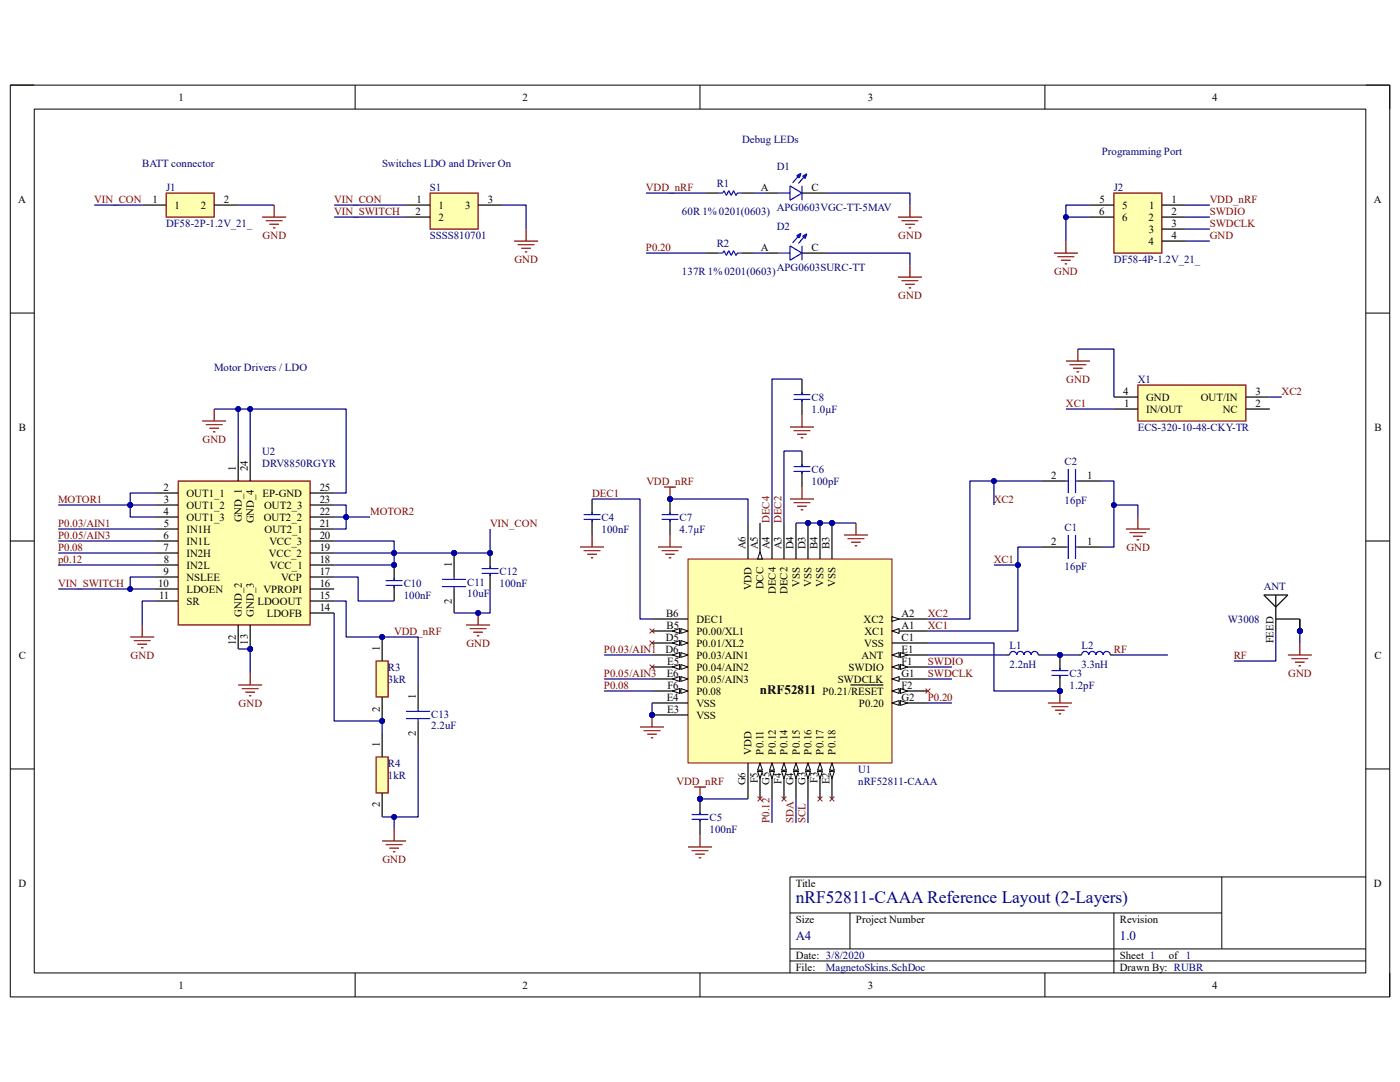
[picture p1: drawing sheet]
<svg xmlns="http://www.w3.org/2000/svg" width="279mm" height="216mm" viewBox="0 0 279 216" stroke-linecap="round" stroke-linejoin="round" font-family="sans-serif">
<path d="M2.1 17h275.3v181.9h-275.3z" fill="none" stroke="#000" stroke-width=".2"/>
<path d="M6.8 21.8h265.8v172.3h-265.8z" fill-rule="evenodd" fill="#fff"/>
<g fill="none" stroke="#000" stroke-width=".2">
<path d="M2 17h4.8M70.9 17v4.8M139.7 17v4.8M208.5 17v4.8M272.6 17h4.8v4.8M6.8 21.8h265.8v172.3h-265.8zM2 62.5h4.8M272.6 62.5h4.8M2 107.9h4.8M272.6 107.9h4.8M2 153.4h4.8M272.6 153.4h4.8"/>
<path d="M243.8 175v14.3M272.6 175h-114.9v19.1M70.9 194.1v4.8M139.7 194.1v4.8M157.7 191.7h114.9M157.7 182.2h86.1M157.7 189.3h114.9M169.6 182.2v7.1M208.5 194.1v4.8M222.3 182.2v11.9M277.4 194.1v4.8"/>
</g>
<path d="M132.5 97.2h2.4M133.7 97.2v2.4M115.8 109.2h4.7M116.5 109.9h3.3M117.2 110.6h1.9M117.9 111.3h.5M118.2 106.8v2.4M131.3 109.2h4.8M132 109.9h3.4M132.8 110.6h1.9M133.5 111.3h.5M133.7 106.8v2.4" fill="none" stroke="#800000" stroke-width=".24"/>
<circle cx="133.7" cy="99.6" r=".48" fill="#000080"/>
<circle cx="133.7" cy="99.6" r=".48" fill="none" stroke="#000080" stroke-width=".2"/>
<path d="M157.7 85.2h4.7M157.7 99.6h4.7M158.4 85.9h3.3M159.1 86.6h1.9M159.8 87.4h.5M160.1 82.8v2.4M160.1 97.2v2.4M158.4 100.3h3.3M159.1 101h1.9M159.8 101.7h.5M138.5 157h2.4M139.7 157v2.4" fill="none" stroke="#800000" stroke-width=".24"/>
<circle cx="139.7" cy="159.4" r=".48" fill="#000080"/>
<circle cx="139.7" cy="159.4" r=".48" fill="none" stroke="#000080" stroke-width=".2"/>
<path d="M137.3 169h4.8M138 169.7h3.4M138.7 170.4h2M139.5 171.2h.4M139.7 166.6v2.4" fill="none" stroke="#800000" stroke-width=".24"/>
<circle cx="133.7" cy="99.6" r=".48" fill="#000080"/>
<circle cx="133.7" cy="99.6" r=".48" fill="none" stroke="#000080" stroke-width=".2"/>
<path d="M133.7 99.6v3.1" fill="none" stroke="#000" stroke-width=".24"/>
<circle cx="133.7" cy="99.6" r=".48" fill="#000080"/>
<circle cx="133.7" cy="99.6" r=".48" fill="none" stroke="#000080" stroke-width=".2"/>
<path d="M118.2 99.6v3.1M118.2 103.6v3.2M133.7 103.6v3.2" fill="none" stroke="#000" stroke-width=".24"/>
<path d="M116.5 103.6h3.3M116.5 102.7h3.3M118.2 102.2v.5M118.2 103.6v.5M132 103.6h3.4M132 102.7h3.4M133.7 102.2v.5M133.7 103.6v.5" fill="none" stroke="#00f" stroke-width=".24"/>
<circle cx="139.7" cy="159.4" r=".48" fill="#000080"/>
<circle cx="139.7" cy="159.4" r=".48" fill="none" stroke="#000080" stroke-width=".2"/>
<path d="M139.7 159.4v3.1" fill="none" stroke="#000" stroke-width=".24"/>
<circle cx="139.7" cy="159.4" r=".48" fill="#000080"/>
<circle cx="139.7" cy="159.4" r=".48" fill="none" stroke="#000080" stroke-width=".2"/>
<path d="M160.1 75.6v3.1M160.1 79.7v3.1M160.1 90v3.1M160.1 94.1v3.1M139.7 163.5v3.1" fill="none" stroke="#000" stroke-width=".24"/>
<path d="M158.4 78.7h3.3M158.4 79.7h3.3M160.1 78.3v.4M160.1 79.7v.5M158.4 93.1h3.3M158.4 94.1h3.3M160.1 92.6v.5M160.1 94.1v.4M138 163.5h3.4M138 162.5h3.4M139.7 162.1v.4M139.7 163.5v.5" fill="none" stroke="#00f" stroke-width=".24"/>
<path d="M168.4 106.8h4.8M169.1 107.5h3.4M169.9 108.2h1.9M170.6 108.9h.5M170.8 104.4v2.4M127.7 145.1h4.8M128.4 145.8h3.4M129.2 146.5h1.9M129.9 147.2h.5M130.1 142.7v2.4" fill="none" stroke="#800000" stroke-width=".24"/>
<circle cx="130.1" cy="142.7" r=".48" fill="#000080"/>
<circle cx="130.1" cy="142.7" r=".48" fill="none" stroke="#000080" stroke-width=".2"/>
<g fill="none" stroke="#f00" stroke-width=".2">
<path d="M129.6 125.4l1 1M129.6 127.8l1 1M129.6 132.6l1 1M130.6 125.4l-1 1M130.6 127.8l-1 1M130.6 132.6l-1 1M184.7 137.4l1 1M185.7 137.4l-1 1M151.2 158.9l1 1M152.2 158.9l-1 1M156 158.9l.9 1M156.9 158.9l-.9 1"/>
<path d="M163.2 158.9l.9 1M164.1 158.9l-.9 1M165.6 158.9l.9 1M166.5 158.9l-.9 1"/>
</g>
<path d="M211.5 137.9v2.4M209.1 140.3h4.8M209.8 141h3.4M210.6 141.7h1.9M211.3 142.4h.5" fill="none" stroke="#800000" stroke-width=".24"/>
<circle cx="211.5" cy="137.9" r=".48" fill="#000080"/>
<circle cx="211.5" cy="137.9" r=".48" fill="none" stroke="#000080" stroke-width=".2"/>
<circle cx="211.5" cy="137.9" r=".48" fill="#000080"/>
<circle cx="211.5" cy="137.9" r=".48" fill="none" stroke="#000080" stroke-width=".2"/>
<circle cx="211.5" cy="130.7" r=".48" fill="#000080"/>
<circle cx="211.5" cy="130.7" r=".48" fill="none" stroke="#000080" stroke-width=".2"/>
<path d="M211.5 134.8v3.1" fill="none" stroke="#000" stroke-width=".24"/>
<circle cx="211.5" cy="137.9" r=".48" fill="#000080"/>
<circle cx="211.5" cy="137.9" r=".48" fill="none" stroke="#000080" stroke-width=".2"/>
<path d="M211.5 130.7v3.1" fill="none" stroke="#000" stroke-width=".24"/>
<circle cx="211.5" cy="130.7" r=".48" fill="#000080"/>
<circle cx="211.5" cy="130.7" r=".48" fill="none" stroke="#000080" stroke-width=".2"/>
<path d="M201.5 130.7a.72 .72 0 0 1 .7-.7 .72 .72 0 0 1 .7 .7 .72 .72 0 0 1 .7-.7 .72 .72 0 0 1 .8 .7 .71 .71 0 0 1 .7-.7 .71 .71 0 0 1 .7 .7 .71 .71 0 0 1 .7-.7 .71 .71 0 0 1 .7 .7M209.8 133.8h3.4M209.8 134.8h3.4M211.5 133.3v.5M211.5 134.8v.4M215.8 130.7a.71 .71 0 0 1 .8-.7 .71 .71 0 0 1 .7 .7 .71 .71 0 0 1 .7-.7 .71 .71 0 0 1 .7 .7M218.7 130.7a.71 .71 0 0 1 .7-.7 .71 .71 0 0 1 .7 .7M220.2 130.7a.71 .71 0 0 1 .7-.7 .71 .71 0 0 1 .7 .7" fill="none" stroke="#00f" stroke-width=".24"/>
<path d="M200.8 130.7h.7M207.2 130.7h.7M215.1 130.7h.7M221.6 130.7h.7" fill="none" stroke="#000" stroke-width=".24"/>
<circle cx="130.1" cy="142.7" r=".48" fill="#000080"/>
<circle cx="130.1" cy="142.7" r=".48" fill="none" stroke="#000080" stroke-width=".2"/>
<circle cx="166" cy="104.4" r=".48" fill="#000080"/>
<circle cx="166" cy="104.4" r=".48" fill="none" stroke="#000080" stroke-width=".2"/>
<circle cx="161.2" cy="104.4" r=".48" fill="#000080"/>
<circle cx="161.2" cy="104.4" r=".48" fill="none" stroke="#000080" stroke-width=".2"/>
<circle cx="163.6" cy="104.4" r=".48" fill="#000080"/>
<circle cx="163.6" cy="104.4" r=".48" fill="none" stroke="#000080" stroke-width=".2"/>
<path d="M137.3 111.5h40.7v40.7h-40.7z" fill-rule="evenodd" fill="#ffffb0"/>
<path d="M137.3 111.5h40.7v40.7h-40.7z" fill="none" stroke="#800000" stroke-width=".2"/>
<path d="M130.1 123.5h7.2M178 128.3h7.2M178 130.7h7.2M149.3 152.2v7.2" fill="none" stroke="#000" stroke-width=".24"/>
<path d="M178 130.7l1.4-.5v1z" fill="#f8fcff"/>
<path d="M178 130.7l1.4-.5v1z" fill="none" stroke="#000" stroke-width=".2"/>
<path d="M179.7 130.2l1.4 .5-1.4 .5z" fill="#f8fcff"/>
<path d="M179.7 130.2l1.4 .5-1.4 .5z" fill="none" stroke="#000" stroke-width=".2"/>
<path d="M156.5 104.4v7.1M178 125.9h7.2" fill="none" stroke="#000" stroke-width=".24"/>
<path d="M178 125.9l1.4-.5v1z" fill="#f8fcff"/>
<path d="M178 125.9l1.4-.5v1z" fill="none" stroke="#000" stroke-width=".2"/>
<path d="M178 123.5h7.2" fill="none" stroke="#000" stroke-width=".24"/>
<path d="M178 123l1.4 .5-1.4 .5z" fill="#f8fcff"/>
<path d="M178 123l1.4 .5-1.4 .5z" fill="none" stroke="#000" stroke-width=".2"/>
<path d="M130.1 125.9h7.2" fill="none" stroke="#000" stroke-width=".24"/>
<path d="M135.9 125.4l1.4 .5-1.4 .5z" fill="#f8fcff"/>
<path d="M135.9 125.4l1.4 .5-1.4 .5z" fill="none" stroke="#000" stroke-width=".2"/>
<path d="M134.2 125.9l1.4-.5v1z" fill="#f8fcff"/>
<path d="M134.2 125.9l1.4-.5v1z" fill="none" stroke="#000" stroke-width=".2"/>
<path d="M130.1 128.3h7.2" fill="none" stroke="#000" stroke-width=".24"/>
<path d="M135.9 127.8l1.4 .5-1.4 .5z" fill="#f8fcff"/>
<path d="M135.9 127.8l1.4 .5-1.4 .5z" fill="none" stroke="#000" stroke-width=".2"/>
<path d="M134.2 128.3l1.4-.5v1z" fill="#f8fcff"/>
<path d="M134.2 128.3l1.4-.5v1z" fill="none" stroke="#000" stroke-width=".2"/>
<path d="M154.1 152.2v7.2" fill="none" stroke="#000" stroke-width=".24"/>
<path d="M154.1 152.2l.4 1.5h-.9z" fill="#f8fcff"/>
<path d="M154.1 152.2l.4 1.5h-.9z" fill="none" stroke="#000" stroke-width=".2"/>
<path d="M153.6 153.9h.9l-.4 1.5z" fill="#f8fcff"/>
<path d="M153.6 153.9h.9l-.4 1.5z" fill="none" stroke="#000" stroke-width=".2"/>
<path d="M156.5 152.2v7.2" fill="none" stroke="#000" stroke-width=".24"/>
<path d="M156.5 152.2l.4 1.5h-.9z" fill="#f8fcff"/>
<path d="M156.5 152.2l.4 1.5h-.9z" fill="none" stroke="#000" stroke-width=".2"/>
<path d="M156 153.9h.9l-.4 1.5z" fill="#f8fcff"/>
<path d="M156 153.9h.9l-.4 1.5z" fill="none" stroke="#000" stroke-width=".2"/>
<path d="M149.3 104.4v7.1M151.7 104.4v7.1M154.1 104.4v7.1" fill="none" stroke="#000" stroke-width=".24"/>
<path d="M151.7 110.1l.5 1.4h-1z" fill="#f8fcff"/>
<path d="M151.7 110.1l.5 1.4h-1z" fill="none" stroke="#000" stroke-width=".2"/>
<path d="M178 135.5h7.2" fill="none" stroke="#000" stroke-width=".24"/>
<path d="M178 135.5l1.4-.5v1z" fill="#f8fcff"/>
<path d="M178 135.5l1.4-.5v1z" fill="none" stroke="#000" stroke-width=".2"/>
<path d="M178 133.1h7.2" fill="none" stroke="#000" stroke-width=".24"/>
<path d="M178 133.1l1.4-.5v1z" fill="#f8fcff"/>
<path d="M178 133.1l1.4-.5v1z" fill="none" stroke="#000" stroke-width=".2"/>
<path d="M179.7 132.6l1.4 .5-1.4 .5z" fill="#f8fcff"/>
<path d="M179.7 132.6l1.4 .5-1.4 .5z" fill="none" stroke="#000" stroke-width=".2"/>
<path d="M158.9 152.2v7.2" fill="none" stroke="#000" stroke-width=".24"/>
<path d="M158.9 152.2l.4 1.5h-.9z" fill="#f8fcff"/>
<path d="M158.9 152.2l.4 1.5h-.9z" fill="none" stroke="#000" stroke-width=".2"/>
<path d="M158.4 153.9h.9l-.4 1.5z" fill="#f8fcff"/>
<path d="M158.4 153.9h.9l-.4 1.5z" fill="none" stroke="#000" stroke-width=".2"/>
<path d="M161.2 152.2v7.2" fill="none" stroke="#000" stroke-width=".24"/>
<path d="M161.2 152.2l.5 1.5h-.9z" fill="#f8fcff"/>
<path d="M161.2 152.2l.5 1.5h-.9z" fill="none" stroke="#000" stroke-width=".2"/>
<path d="M160.8 153.9h.9l-.5 1.5z" fill="#f8fcff"/>
<path d="M160.8 153.9h.9l-.5 1.5z" fill="none" stroke="#000" stroke-width=".2"/>
<path d="M166 152.2v7.2" fill="none" stroke="#000" stroke-width=".24"/>
<path d="M166 152.2l.5 1.5h-.9z" fill="#f8fcff"/>
<path d="M166 152.2l.5 1.5h-.9z" fill="none" stroke="#000" stroke-width=".2"/>
<path d="M165.6 153.9h.9l-.5 1.5z" fill="#f8fcff"/>
<path d="M165.6 153.9h.9l-.5 1.5z" fill="none" stroke="#000" stroke-width=".2"/>
<path d="M178 137.9h7.2" fill="none" stroke="#000" stroke-width=".24"/>
<path d="M178 137.9l1.4-.5v1z" fill="#f8fcff"/>
<path d="M178 137.9l1.4-.5v1z" fill="none" stroke="#000" stroke-width=".2"/>
<path d="M179.7 137.4l1.4 .5-1.4 .5z" fill="#f8fcff"/>
<path d="M179.7 137.4l1.4 .5-1.4 .5z" fill="none" stroke="#000" stroke-width=".2"/>
<path d="M130.1 137.9h7.2M169.7 136.7h2.8M172.5 136.7h3.8" fill="none" stroke="#000" stroke-width=".24"/>
<path d="M135.9 137.4l1.4 .5-1.4 .5z" fill="#f8fcff"/>
<path d="M135.9 137.4l1.4 .5-1.4 .5z" fill="none" stroke="#000" stroke-width=".2"/>
<path d="M134.2 137.9l1.4-.5v1z" fill="#f8fcff"/>
<path d="M134.2 137.9l1.4-.5v1z" fill="none" stroke="#000" stroke-width=".2"/>
<path d="M151.7 152.2v7.2" fill="none" stroke="#000" stroke-width=".24"/>
<path d="M151.7 152.2l.5 1.5h-1z" fill="#f8fcff"/>
<path d="M151.7 152.2l.5 1.5h-1z" fill="none" stroke="#000" stroke-width=".2"/>
<path d="M151.2 153.9h1l-.5 1.5z" fill="#f8fcff"/>
<path d="M151.2 153.9h1l-.5 1.5z" fill="none" stroke="#000" stroke-width=".2"/>
<path d="M130.1 140.3h7.2M163.6 152.2v7.2" fill="none" stroke="#000" stroke-width=".24"/>
<path d="M163.6 152.2l.5 1.5h-.9z" fill="#f8fcff"/>
<path d="M163.6 152.2l.5 1.5h-.9z" fill="none" stroke="#000" stroke-width=".2"/>
<path d="M163.2 153.9h.9l-.5 1.5z" fill="#f8fcff"/>
<path d="M163.2 153.9h.9l-.5 1.5z" fill="none" stroke="#000" stroke-width=".2"/>
<path d="M178 140.3h7.2" fill="none" stroke="#000" stroke-width=".24"/>
<path d="M178 140.3l1.4-.5v.9z" fill="#f8fcff"/>
<path d="M178 140.3l1.4-.5v.9z" fill="none" stroke="#000" stroke-width=".2"/>
<path d="M179.7 139.8l1.4 .5-1.4 .4z" fill="#f8fcff"/>
<path d="M179.7 139.8l1.4 .5-1.4 .4z" fill="none" stroke="#000" stroke-width=".2"/>
<path d="M130.1 142.7h7.2" fill="none" stroke="#000" stroke-width=".24"/>
<circle cx="130.1" cy="142.7" r=".48" fill="#000080"/>
<circle cx="130.1" cy="142.7" r=".48" fill="none" stroke="#000080" stroke-width=".2"/>
<path d="M166 104.4v7.1" fill="none" stroke="#000" stroke-width=".24"/>
<circle cx="166" cy="104.4" r=".48" fill="#000080"/>
<circle cx="166" cy="104.4" r=".48" fill="none" stroke="#000080" stroke-width=".2"/>
<path d="M158.9 104.4v7.1M130.1 133.1h7.2" fill="none" stroke="#000" stroke-width=".24"/>
<path d="M135.9 132.6l1.4 .5-1.4 .5z" fill="#f8fcff"/>
<path d="M135.9 132.6l1.4 .5-1.4 .5z" fill="none" stroke="#000" stroke-width=".2"/>
<path d="M134.2 133.1l1.4-.5v1z" fill="#f8fcff"/>
<path d="M134.2 133.1l1.4-.5v1z" fill="none" stroke="#000" stroke-width=".2"/>
<path d="M130.1 130.7h7.2" fill="none" stroke="#000" stroke-width=".24"/>
<path d="M135.9 130.2l1.4 .5-1.4 .5z" fill="#f8fcff"/>
<path d="M135.9 130.2l1.4 .5-1.4 .5z" fill="none" stroke="#000" stroke-width=".2"/>
<path d="M134.2 130.7l1.4-.5v1z" fill="#f8fcff"/>
<path d="M134.2 130.7l1.4-.5v1z" fill="none" stroke="#000" stroke-width=".2"/>
<path d="M161.2 104.4v7.1" fill="none" stroke="#000" stroke-width=".24"/>
<circle cx="161.2" cy="104.4" r=".48" fill="#000080"/>
<circle cx="161.2" cy="104.4" r=".48" fill="none" stroke="#000080" stroke-width=".2"/>
<path d="M130.1 135.5h7.2" fill="none" stroke="#000" stroke-width=".24"/>
<path d="M135.9 135l1.4 .5-1.4 .5z" fill="#f8fcff"/>
<path d="M135.9 135l1.4 .5-1.4 .5z" fill="none" stroke="#000" stroke-width=".2"/>
<path d="M134.2 135.5l1.4-.5v1z" fill="#f8fcff"/>
<path d="M134.2 135.5l1.4-.5v1z" fill="none" stroke="#000" stroke-width=".2"/>
<path d="M163.6 104.4v7.1" fill="none" stroke="#000" stroke-width=".24"/>
<circle cx="163.6" cy="104.4" r=".48" fill="#000080"/>
<circle cx="163.6" cy="104.4" r=".48" fill="none" stroke="#000080" stroke-width=".2"/>
<circle cx="259.4" cy="125.9" r=".48" fill="#000080"/>
<circle cx="259.4" cy="125.9" r=".48" fill="none" stroke="#000080" stroke-width=".2"/>
<circle cx="259.4" cy="125.9" r=".48" fill="#000080"/>
<circle cx="259.4" cy="125.9" r=".48" fill="none" stroke="#000080" stroke-width=".2"/>
<path d="M252.2 118.7h4.8l-2.4 2.4zM254.6 118.7v7.2M254.6 123.5h4.8v2.4" fill="none" stroke="#000" stroke-width=".24"/>
<circle cx="259.4" cy="125.9" r=".48" fill="#000080"/>
<circle cx="259.4" cy="125.9" r=".48" fill="none" stroke="#000080" stroke-width=".2"/>
<path d="M259.4 123.5v2.4" fill="none" stroke="#000" stroke-width=".24"/>
<circle cx="259.4" cy="125.9" r=".48" fill="#000080"/>
<circle cx="259.4" cy="125.9" r=".48" fill="none" stroke="#000080" stroke-width=".2"/>
<g fill="none" stroke="#800000" stroke-width=".24">
<path d="M179.2 55.3h4.8M179.2 43.3h4.8M179.9 56h3.4M179.9 44h3.4M180.6 56.7h2M180.6 44.8h2M181.4 57.4h.4M181.4 45.5h.4M181.6 40.9v2.4M181.6 52.9v2.4M257 130.7h4.8M257.7 131.4h3.4"/>
<path d="M258.4 132.1h2M259.2 132.9h.4M259.4 128.3v2.4"/>
</g>
<g fill="none" stroke="#00f" stroke-width=".24">
<path d="M143.3 38.5h1l.2-.5 .5 1 .4-1 .5 1 .5-1 .5 1 .2-.5h1M155.3 38.5h2.4M157.7 37.1l2.4 1.4-2.4 1.5zM159.4 35l-.2 .1M159.4 34.8h.1v.7M159.8 34.6l-1.6 1.9M159.8 34.6l-.8 .5 .5 .4M159.8 34.6l-.3 .9M160.1 37.1v2.9M160.6 35.1l-.3 .1M160.6 34.9h.1v.7M161 34.7l-1.7 1.9"/>
<path d="M161 34.7l-.8 .5 .5 .4M161 34.7l-.3 .9M143.3 50.5h1l.2-.5 .5 1 .4-1 .5 1 .5-1 .5 1 .2-.5h1M155.3 50.5h2.4M157.7 49.1l2.4 1.4-2.4 1.4zM159.4 47l-.2 .1M159.4 46.8h.1v.7M159.8 46.6l-1.6 1.9M159.8 46.6l-.8 .4 .5 .5M159.8 46.6l-.3 .9M160.1 49.1v2.8M160.6 47l-.3 .2"/>
<path d="M160.6 46.9h.1v.7M161 46.7l-1.7 1.9M161 46.7l-.8 .4 .5 .5M161 46.7l-.3 .9"/>
</g>
<path d="M140.9 38.5h2.4M148.1 38.5h2.4M152.9 38.5h2.4M160.1 38.5h4.7M140.9 50.5h2.4M148.1 50.5h2.4M152.9 50.5h2.4M160.1 50.5h4.7" fill="none" stroke="#000" stroke-width=".24"/>
<path d="M227.1 76.8h21.5v7.2h-21.5z" fill-rule="evenodd" fill="#ffffb0"/>
<path d="M212.7 72h4.8M213.4 72.8h3.4M214.2 73.5h1.9M214.9 74.2h.5M215.1 69.6v2.4M227.1 76.8h21.5v7.2h-21.5zM224.7 105.6h4.8M225.4 106.3h3.4M226.1 107h1.9M226.8 107.7h.5M227.1 103.2v2.4" fill="none" stroke="#800000" stroke-width=".24"/>
<path d="M222.3 79.2h4.8M248.6 79.2h4.8M207.9 96h4.8M215.1 96h4.8M222.3 81.6h4.8M248.6 81.6h4.8M207.9 109.2h4.8M215.1 109.2h4.8" fill="none" stroke="#000" stroke-width=".24"/>
<path d="M212.7 96h.5M213.2 93.6v4.8M214.6 93.6v4.8M214.6 96h.5M212.7 109.2h.5M213.2 106.8v4.7M214.6 106.8v4.7M214.6 109.2h.5" fill="none" stroke="#00f" stroke-width=".24"/>
<path d="M33.2 38.5h9.5v4.8h-9.5z" fill-rule="evenodd" fill="#ffffb0"/>
<path d="M33.2 38.5h9.5v4.8h-9.5zM52.3 43.3h4.8M53 44h3.4M53.8 44.7h1.9M54.5 45.5h.5M54.7 40.9v2.4" fill="none" stroke="#800000" stroke-width=".24"/>
<path d="M28.4 40.9h4.8M42.7 40.9h4.8" fill="none" stroke="#000" stroke-width=".24"/>
<path d="M85.8 38.5h9.6v7.2h-9.6z" fill-rule="evenodd" fill="#ffffb0"/>
<path d="M85.8 38.5h9.6v7.2h-9.6z" fill="none" stroke="#800000" stroke-width=".24"/>
<path d="M81 40.9h4.8M81 43.3h4.8M95.4 40.9h4.8" fill="none" stroke="#000" stroke-width=".24"/>
<path d="M222.3 38.5h9.6v12h-9.6z" fill-rule="evenodd" fill="#ffffb0"/>
<path d="M222.3 38.5h9.6v12h-9.6zM210.3 50.5h4.8M211 51.2h3.4M211.8 51.9h1.9M212.5 52.7h.5M212.7 48.1v2.4" fill="none" stroke="#800000" stroke-width=".24"/>
<path d="M217.5 40.9h4.8M217.5 43.3h4.8M231.9 40.9h4.8M231.9 43.3h4.8M231.9 45.7h4.8M231.9 48.1h4.8" fill="none" stroke="#000" stroke-width=".24"/>
<circle cx="49.9" cy="129.5" r=".48" fill="#000080"/>
<circle cx="49.9" cy="129.5" r=".48" fill="none" stroke="#000080" stroke-width=".2"/>
<path d="M35.6 96h26.3v28.7h-26.3z" fill-rule="evenodd" fill="#ffffb0"/>
<path d="M35.6 96h26.3v28.7h-26.3z" fill="none" stroke="#800000" stroke-width=".24"/>
<g fill="none" stroke="#000" stroke-width=".24">
<path d="M30.8 98.4h4.8M47.5 91.2v4.8M30.8 100.8h4.8M30.8 103.2h4.8M30.8 105.6h4.8M30.8 107.9h4.8M30.8 110.3h4.8M30.8 112.7h4.8M30.8 115.1h4.8M30.8 117.5h4.8M30.8 119.9h4.8M47.5 124.7v4.8"/>
<path d="M49.9 124.7v4.8"/>
</g>
<circle cx="49.9" cy="129.5" r=".48" fill="#000080"/>
<circle cx="49.9" cy="129.5" r=".48" fill="none" stroke="#000080" stroke-width=".2"/>
<path d="M49.9 91.2v4.8M61.9 98.4h4.8M61.9 119.9h4.8M61.9 117.5h4.8M61.9 115.1h4.8M61.9 112.7h4.8M61.9 110.3h4.8M61.9 107.9h4.8M61.9 105.6h4.8M61.9 103.2h4.8M61.9 100.8h4.8M61.9 122.3h4.8" fill="none" stroke="#000" stroke-width=".24"/>
<path d="M40.3 84h4.8M41.1 84.7h3.3M41.8 85.4h1.9M42.5 86.2h.5M42.7 81.6v2.4M47.5 136.7h4.8M48.2 137.4h3.4M49 138.1h1.9M49.7 138.8h.5M49.9 134.3v2.4" fill="none" stroke="#800000" stroke-width=".24"/>
<circle cx="97.8" cy="110.3" r=".48" fill="#000080"/>
<circle cx="97.8" cy="110.3" r=".48" fill="none" stroke="#000080" stroke-width=".2"/>
<path d="M97.8 110.3v3.2" fill="none" stroke="#000" stroke-width=".24"/>
<circle cx="97.8" cy="110.3" r=".48" fill="#000080"/>
<circle cx="97.8" cy="110.3" r=".48" fill="none" stroke="#000080" stroke-width=".2"/>
<path d="M97.8 114.4v3.1" fill="none" stroke="#000" stroke-width=".24"/>
<path d="M96.1 114.4h3.4M96.1 113.5h3.4M97.8 113v.5M97.8 114.4v.5" fill="none" stroke="#00f" stroke-width=".24"/>
<circle cx="78.7" cy="112.7" r=".48" fill="#000080"/>
<circle cx="78.7" cy="112.7" r=".48" fill="none" stroke="#000080" stroke-width=".2"/>
<path d="M78.7 112.7v3.2M78.7 116.8v3.1" fill="none" stroke="#000" stroke-width=".24"/>
<circle cx="78.7" cy="112.7" r=".48" fill="#000080"/>
<circle cx="78.7" cy="112.7" r=".48" fill="none" stroke="#000080" stroke-width=".2"/>
<path d="M77 115.9h3.3M77 116.8h3.3M78.7 115.4v.5M78.7 116.8v.5" fill="none" stroke="#00f" stroke-width=".24"/>
<path d="M93 124.7h4.8M93.7 125.4h3.4M94.5 126.1h1.9M95.2 126.9h.5M95.4 122.3v2.4" fill="none" stroke="#800000" stroke-width=".24"/>
<circle cx="95.4" cy="122.3" r=".48" fill="#000080"/>
<circle cx="95.4" cy="122.3" r=".48" fill="none" stroke="#000080" stroke-width=".2"/>
<path d="M102.6 48.1h4.8M103.3 48.8h3.4M104 49.5h1.9M104.7 50.3h.5M105 45.7v2.4M26 127.1h4.8M26.7 127.8h3.4M27.4 128.5h1.9M28.1 129.3h.5M28.4 124.7v2.4" fill="none" stroke="#800000" stroke-width=".24"/>
<circle cx="76.3" cy="127.1" r=".48" fill="#000080"/>
<circle cx="76.3" cy="127.1" r=".48" fill="none" stroke="#000080" stroke-width=".2"/>
<circle cx="76.3" cy="143.9" r=".48" fill="#000080"/>
<circle cx="76.3" cy="143.9" r=".48" fill="none" stroke="#000080" stroke-width=".2"/>
<path d="M75.1 131.9h2.4v7.2h-2.4z" fill-rule="evenodd" fill="#ffffb0"/>
<path d="M75.1 131.9h2.4v7.2h-2.4z" fill="none" stroke="#800000" stroke-width=".24"/>
<path d="M76.3 127.1v4.8" fill="none" stroke="#000" stroke-width=".24"/>
<circle cx="76.3" cy="127.1" r=".48" fill="#000080"/>
<circle cx="76.3" cy="127.1" r=".48" fill="none" stroke="#000080" stroke-width=".2"/>
<path d="M76.3 139.1v4.8" fill="none" stroke="#000" stroke-width=".24"/>
<circle cx="76.3" cy="143.9" r=".48" fill="#000080"/>
<circle cx="76.3" cy="143.9" r=".48" fill="none" stroke="#000080" stroke-width=".2"/>
<path d="M75.1 151h2.4v7.2h-2.4z" fill-rule="evenodd" fill="#ffffb0"/>
<path d="M75.1 151h2.4v7.2h-2.4zM76.3 167.8h4.7M77 168.5h3.3M77.7 169.2h1.9M78.4 170h.5M78.7 165.4v2.4" fill="none" stroke="#800000" stroke-width=".24"/>
<path d="M83.4 136.7v4.8M76.3 146.3v4.7M76.3 158.2v4.8M83.4 143.9v4.7" fill="none" stroke="#000" stroke-width=".24"/>
<path d="M81 141.9h4.8M81 143.4h4.8M83.4 141.5v.4M83.4 143.4v.5" fill="none" stroke="#00f" stroke-width=".24"/>
<circle cx="90.6" cy="110.3" r=".48" fill="#000080"/>
<circle cx="90.6" cy="110.3" r=".48" fill="none" stroke="#000080" stroke-width=".2"/>
<path d="M90.6 110.3v4.8" fill="none" stroke="#000" stroke-width=".24"/>
<circle cx="90.6" cy="110.3" r=".48" fill="#000080"/>
<circle cx="90.6" cy="110.3" r=".48" fill="none" stroke="#000080" stroke-width=".2"/>
<path d="M90.6 117.5v4.8" fill="none" stroke="#000" stroke-width=".24"/>
<path d="M88.2 115.6h4.8M88.2 117.1h4.8M90.6 115.1v.5M90.6 117.1v.4" fill="none" stroke="#00f" stroke-width=".24"/>
<path d="M259.4 125.9v2.4" fill="none" stroke="#000080" stroke-width=".24"/>
<circle cx="259.4" cy="125.9" r=".48" fill="#000080"/>
<circle cx="259.4" cy="125.9" r=".48" fill="none" stroke="#000080" stroke-width=".2"/>
<path d="M11.6 117.5h14.4" fill="none" stroke="#000080" stroke-width=".24"/>
<circle cx="26" cy="117.5" r=".48" fill="#000080"/>
<circle cx="26" cy="117.5" r=".48" fill="none" stroke="#000080" stroke-width=".2"/>
<path d="M11.6 100.8h14.4v2.4h4.8M11.6 112.7h19.2M11.6 110.3h19.2M11.6 107.9h19.2M11.6 105.6h19.2" fill="none" stroke="#000080" stroke-width=".24"/>
<circle cx="26" cy="100.8" r=".48" fill="#000080"/>
<circle cx="26" cy="100.8" r=".48" fill="none" stroke="#000080" stroke-width=".2"/>
<path d="M18.8 40.9h9.6M30.8 115.1h-4.8v2.4h4.8" fill="none" stroke="#000080" stroke-width=".24"/>
<circle cx="26" cy="117.5" r=".48" fill="#000080"/>
<circle cx="26" cy="117.5" r=".48" fill="none" stroke="#000080" stroke-width=".2"/>
<path d="M26 100.8h4.8" fill="none" stroke="#000080" stroke-width=".24"/>
<circle cx="26" cy="100.8" r=".48" fill="#000080"/>
<circle cx="26" cy="100.8" r=".48" fill="none" stroke="#000080" stroke-width=".2"/>
<path d="M30.8 98.4h-4.8v2.4" fill="none" stroke="#000080" stroke-width=".24"/>
<circle cx="26" cy="100.8" r=".48" fill="#000080"/>
<circle cx="26" cy="100.8" r=".48" fill="none" stroke="#000080" stroke-width=".2"/>
<path d="M42.7 81.6h7.2v9.6M30.8 119.9h-2.4v4.8" fill="none" stroke="#000080" stroke-width=".24"/>
<circle cx="47.5" cy="81.6" r=".48" fill="#000080"/>
<circle cx="47.5" cy="81.6" r=".48" fill="none" stroke="#000080" stroke-width=".2"/>
<circle cx="49.9" cy="81.6" r=".48" fill="#000080"/>
<circle cx="49.9" cy="81.6" r=".48" fill="none" stroke="#000080" stroke-width=".2"/>
<path d="M47.5 129.5h2.4v4.8" fill="none" stroke="#000080" stroke-width=".24"/>
<circle cx="49.9" cy="129.5" r=".48" fill="#000080"/>
<circle cx="49.9" cy="129.5" r=".48" fill="none" stroke="#000080" stroke-width=".2"/>
<path d="M47.5 40.9h7.2M49.9 81.6h19.2v16.8h-2.4" fill="none" stroke="#000080" stroke-width=".24"/>
<circle cx="49.9" cy="81.6" r=".48" fill="#000080"/>
<circle cx="49.9" cy="81.6" r=".48" fill="none" stroke="#000080" stroke-width=".2"/>
<path d="M66.7 122.3v21.6h9.6v2.4" fill="none" stroke="#000080" stroke-width=".24"/>
<circle cx="76.3" cy="143.9" r=".48" fill="#000080"/>
<circle cx="76.3" cy="143.9" r=".48" fill="none" stroke="#000080" stroke-width=".2"/>
<path d="M66.7 119.9h2.4v7.2h14.3v9.6" fill="none" stroke="#000080" stroke-width=".24"/>
<circle cx="76.3" cy="127.1" r=".48" fill="#000080"/>
<circle cx="76.3" cy="127.1" r=".48" fill="none" stroke="#000080" stroke-width=".2"/>
<path d="M66.7 115.1h4.8v4.8h7.2M69.1 103.2v2.4h-2.4" fill="none" stroke="#000080" stroke-width=".24"/>
<circle cx="69.1" cy="103.2" r=".48" fill="#000080"/>
<circle cx="69.1" cy="103.2" r=".48" fill="none" stroke="#000080" stroke-width=".2"/>
<path d="M66.7 103.2h7.2" fill="none" stroke="#000080" stroke-width=".24"/>
<circle cx="69.1" cy="103.2" r=".48" fill="#000080"/>
<circle cx="69.1" cy="103.2" r=".48" fill="none" stroke="#000080" stroke-width=".2"/>
<path d="M66.7 100.8h2.4v2.4" fill="none" stroke="#000080" stroke-width=".24"/>
<circle cx="69.1" cy="103.2" r=".48" fill="#000080"/>
<circle cx="69.1" cy="103.2" r=".48" fill="none" stroke="#000080" stroke-width=".2"/>
<path d="M66.7 43.3h14.3M66.7 40.9h14.3M83.4 148.6v14.4h-7.1" fill="none" stroke="#000080" stroke-width=".24"/>
<circle cx="78.7" cy="163" r=".48" fill="#000080"/>
<circle cx="78.7" cy="163" r=".48" fill="none" stroke="#000080" stroke-width=".2"/>
<path d="M97.8 117.5v4.8h-7.2" fill="none" stroke="#000080" stroke-width=".24"/>
<circle cx="95.4" cy="122.3" r=".48" fill="#000080"/>
<circle cx="95.4" cy="122.3" r=".48" fill="none" stroke="#000080" stroke-width=".2"/>
<path d="M128.9 38.5h12M100.2 40.9h4.8v4.8M128.9 50.5h12M118.2 99.6h9.5v23.9h2.4M133.7 99.6h15.6v4.8M120.5 137.9h9.6M120.5 135.5h9.6M120.5 130.7h9.6" fill="none" stroke="#000080" stroke-width=".24"/>
<circle cx="133.7" cy="99.6" r=".48" fill="#000080"/>
<circle cx="133.7" cy="99.6" r=".48" fill="none" stroke="#000080" stroke-width=".2"/>
<path d="M139.7 159.4h9.6" fill="none" stroke="#000080" stroke-width=".24"/>
<circle cx="139.7" cy="159.4" r=".48" fill="#000080"/>
<circle cx="139.7" cy="159.4" r=".48" fill="none" stroke="#000080" stroke-width=".2"/>
<path d="M150.5 38.5h2.4M150.5 50.5h2.4M160.1 75.6h-6v28.8M160.1 90h-3.6v14.4M158.9 104.4h11.9" fill="none" stroke="#000080" stroke-width=".24"/>
<circle cx="161.2" cy="104.4" r=".48" fill="#000080"/>
<circle cx="161.2" cy="104.4" r=".48" fill="none" stroke="#000080" stroke-width=".2"/>
<circle cx="163.6" cy="104.4" r=".48" fill="#000080"/>
<circle cx="163.6" cy="104.4" r=".48" fill="none" stroke="#000080" stroke-width=".2"/>
<circle cx="166" cy="104.4" r=".48" fill="#000080"/>
<circle cx="166" cy="104.4" r=".48" fill="none" stroke="#000080" stroke-width=".2"/>
<path d="M164.8 38.5h16.8v2.4M164.8 50.5h16.8v2.4M185.2 128.3h13.2v9.6h13.1M185.2 135.5h4.8M185.2 133.1h4.8M185.2 130.7h15.6M185.2 140.3h4.8" fill="none" stroke="#000080" stroke-width=".24"/>
<circle cx="211.5" cy="137.9" r=".48" fill="#000080"/>
<circle cx="211.5" cy="137.9" r=".48" fill="none" stroke="#000080" stroke-width=".2"/>
<path d="M207.9 109.2h-4.8v16.7h-17.9" fill="none" stroke="#000080" stroke-width=".24"/>
<circle cx="203.1" cy="112.7" r=".48" fill="#000080"/>
<circle cx="203.1" cy="112.7" r=".48" fill="none" stroke="#000080" stroke-width=".2"/>
<path d="M207.9 96h-14.3v27.5h-8.4" fill="none" stroke="#000080" stroke-width=".24"/>
<circle cx="198.4" cy="96" r=".48" fill="#000080"/>
<circle cx="198.4" cy="96" r=".48" fill="none" stroke="#000080" stroke-width=".2"/>
<path d="M198.4 112.7h4.7" fill="none" stroke="#000080" stroke-width=".24"/>
<circle cx="203.1" cy="112.7" r=".48" fill="#000080"/>
<circle cx="203.1" cy="112.7" r=".48" fill="none" stroke="#000080" stroke-width=".2"/>
<path d="M207.9 130.7h7.2" fill="none" stroke="#000080" stroke-width=".24"/>
<circle cx="211.5" cy="130.7" r=".48" fill="#000080"/>
<circle cx="211.5" cy="130.7" r=".48" fill="none" stroke="#000080" stroke-width=".2"/>
<path d="M212.7 43.3h4.8M212.7 81.6h9.6" fill="none" stroke="#000080" stroke-width=".24"/>
<circle cx="212.7" cy="43.3" r=".48" fill="#000080"/>
<circle cx="212.7" cy="43.3" r=".48" fill="none" stroke="#000080" stroke-width=".2"/>
<path d="M217.5 40.9h-4.8v7.2" fill="none" stroke="#000080" stroke-width=".24"/>
<circle cx="212.7" cy="43.3" r=".48" fill="#000080"/>
<circle cx="212.7" cy="43.3" r=".48" fill="none" stroke="#000080" stroke-width=".2"/>
<path d="M215.1 69.6h7.2v9.6M219.9 96h2.4v13.2h-2.4" fill="none" stroke="#000080" stroke-width=".24"/>
<circle cx="222.3" cy="100.8" r=".48" fill="#000080"/>
<circle cx="222.3" cy="100.8" r=".48" fill="none" stroke="#000080" stroke-width=".2"/>
<path d="M222.3 100.8h4.8v2.4M222.3 130.7h10.8" fill="none" stroke="#000080" stroke-width=".24"/>
<circle cx="222.3" cy="100.8" r=".48" fill="#000080"/>
<circle cx="222.3" cy="100.8" r=".48" fill="none" stroke="#000080" stroke-width=".2"/>
<path d="M236.7 48.1h4.7M236.7 45.7h4.7M236.7 43.3h4.7M236.7 40.9h4.7M253.4 79.2h2.4M47.5 81.6v9.6M254.6 125.9v6h-8.4" fill="none" stroke="#000080" stroke-width=".24"/>
<circle cx="47.5" cy="81.6" r=".48" fill="#000080"/>
<circle cx="47.5" cy="81.6" r=".48" fill="none" stroke="#000080" stroke-width=".2"/>
<path d="M78.7 163v2.4" fill="none" stroke="#000080" stroke-width=".24"/>
<circle cx="78.7" cy="163" r=".48" fill="#000080"/>
<circle cx="78.7" cy="163" r=".48" fill="none" stroke="#000080" stroke-width=".2"/>
<path d="M130.1 140.3v2.4" fill="none" stroke="#000080" stroke-width=".24"/>
<circle cx="130.1" cy="142.7" r=".48" fill="#000080"/>
<circle cx="130.1" cy="142.7" r=".48" fill="none" stroke="#000080" stroke-width=".2"/>
<path d="M198.4 96v4.8M154.1 159.4v4.8M158.9 159.4v4.8M161.2 159.4v4.8" fill="none" stroke="#000080" stroke-width=".24"/>
<circle cx="198.4" cy="96" r=".48" fill="#000080"/>
<circle cx="198.4" cy="96" r=".48" fill="none" stroke="#000080" stroke-width=".2"/>
<path d="M97.8 105.6v4.7h-7.2" fill="none" stroke="#000080" stroke-width=".24"/>
<circle cx="90.6" cy="110.3" r=".48" fill="#000080"/>
<circle cx="90.6" cy="110.3" r=".48" fill="none" stroke="#000080" stroke-width=".2"/>
<circle cx="97.8" cy="110.3" r=".48" fill="#000080"/>
<circle cx="97.8" cy="110.3" r=".48" fill="none" stroke="#000080" stroke-width=".2"/>
<path d="M66.7 107.9h12v2.4h11.9" fill="none" stroke="#000080" stroke-width=".24"/>
<circle cx="78.7" cy="110.3" r=".48" fill="#000080"/>
<circle cx="78.7" cy="110.3" r=".48" fill="none" stroke="#000080" stroke-width=".2"/>
<circle cx="90.6" cy="110.3" r=".48" fill="#000080"/>
<circle cx="90.6" cy="110.3" r=".48" fill="none" stroke="#000080" stroke-width=".2"/>
<path d="M66.7 110.3h12" fill="none" stroke="#000080" stroke-width=".24"/>
<circle cx="78.7" cy="110.3" r=".48" fill="#000080"/>
<circle cx="78.7" cy="110.3" r=".48" fill="none" stroke="#000080" stroke-width=".2"/>
<path d="M78.7 110.3v2.4h-12" fill="none" stroke="#000080" stroke-width=".24"/>
<circle cx="78.7" cy="110.3" r=".48" fill="#000080"/>
<circle cx="78.7" cy="110.3" r=".48" fill="none" stroke="#000080" stroke-width=".2"/>
<circle cx="78.7" cy="112.7" r=".48" fill="#000080"/>
<circle cx="78.7" cy="112.7" r=".48" fill="none" stroke="#000080" stroke-width=".2"/>
<text font-size="3.5" fill="#000080" x="158.8" y="180.2">nRF52811-CAAA Reference Layout (2-Layers)</text>
<text font-size="2.6" x="151.6" y="138.5">nRF52811</text>
<g font-size="2.6" fill="#000080">
<text x="158.8" y="187.6">A4</text>
<text x="223.5" y="187.6">1.0</text>
</g>
<g font-size="2.2">
<text x="35.6" y="20.1">1</text>
<text x="104.3" y="20.1">2</text>
<text x="173.2" y="20.1">3</text>
<text x="241.9" y="20.1">4</text>
<text x="3.6" y="40.5">A</text>
<text x="30.4" y="40.5">1</text>
<text x="34.8" y="41.7">1</text>
<text x="40" y="41.7">2</text>
<text x="44.7" y="40.5">2</text>
<text x="83.1" y="40.5">1</text>
<text x="87.5" y="41.7">1</text>
<text x="92.8" y="41.7">3</text>
<text x="97.3" y="40.5">3</text>
<text x="151.8" y="38.1">A</text>
<text x="162" y="38.1">C</text>
<text x="219.4" y="40.5">5</text>
<text x="223.9" y="41.7">5</text>
<text x="229.4" y="41.7">1</text>
<text x="233.8" y="40.5">1</text>
<text x="274.2" y="40.5">A</text>
<text x="82.9" y="42.8">2</text>
<text x="87.5" y="44.1">2</text>
<text x="219.4" y="42.8">6</text>
<text x="223.9" y="44.1">6</text>
<text x="229.2" y="44.1">2</text>
<text x="229.3" y="46.4">3</text>
<text x="233.8" y="42.8">2</text>
<text x="233.8" y="45.3">3</text>
<text x="233.8" y="47.6">4</text>
<text x="151.8" y="50">A</text>
<text x="162" y="50">C</text>
<text x="229.2" y="48.9">4</text>
<text x="224.2" y="78.8">4</text>
<text x="224.3" y="81.2">1</text>
<text x="228.7" y="82.3">IN/OUT</text>
<text x="228.7" y="80">GND</text>
<text x="239.6" y="80">OUT/IN</text>
<text x="244" y="82.3">NC</text>
<text x="250.5" y="81.2">2</text>
<text x="250.5" y="78.8">3</text>
<text x="3.8" y="85.9">B</text>
<text x="274.3" y="85.9">B</text>
<text x="47.1" y="94.1" transform="rotate(-90 47.1 94.1)">1</text>
<text x="49.4" y="94.1" transform="rotate(-90 49.4 94.1)">24</text>
<text x="209.8" y="95.5">2</text>
<text x="217" y="95.5">1</text>
<text x="32.6" y="97.9">2</text>
<text x="32.7" y="100.3">3</text>
<text x="37.2" y="99.1">OUT1_1</text>
<text x="37.2" y="101.5">OUT1_2</text>
<text x="52.4" y="99.1">EP-GND</text>
<text x="52.7" y="101.5">OUT2_3</text>
<text x="63.8" y="100.3">23</text>
<text x="63.8" y="97.9">25</text>
<text x="32.6" y="102.7">4</text>
<text x="32.6" y="107.5">6</text>
<text x="32.7" y="105.1">5</text>
<text x="37.2" y="103.9">OUT1_3</text>
<text x="37.2" y="106.3">IN1H</text>
<text x="48.3" y="104.2" transform="rotate(-90 48.3 104.2)">GND_1</text>
<text x="50.7" y="104.4" transform="rotate(-90 50.7 104.4)">GND_4</text>
<text x="52.6" y="103.9">OUT2_2</text>
<text x="52.8" y="106.3">OUT2_1</text>
<text x="63.8" y="107.5">20</text>
<text x="63.8" y="105.1">21</text>
<text x="63.8" y="102.7">22</text>
<text x="32.6" y="109.9">7</text>
<text x="32.7" y="112.3">8</text>
<text x="37.2" y="108.7">IN1L</text>
<text x="37.2" y="111.1">IN2H</text>
<text x="37.2" y="113.5">IN2L</text>
<text x="53.7" y="111.1">VCC_2</text>
<text x="53.8" y="108.7">VCC_3</text>
<text x="53.8" y="113.5">VCC_1</text>
<text x="63.8" y="112.3">18</text>
<text x="63.8" y="109.9">19</text>
<text x="90.2" y="113.2" transform="rotate(-90 90.2 113.2)">1</text>
<text x="148.8" y="109.6" transform="rotate(-90 148.8 109.6)">A6</text>
<text x="151.2" y="109.6" transform="rotate(-90 151.2 109.6)">A5</text>
<text x="153.6" y="109.6" transform="rotate(-90 153.6 109.6)">A4</text>
<text x="156" y="109.6" transform="rotate(-90 156 109.6)">A3</text>
<text x="158.4" y="109.6" transform="rotate(-90 158.4 109.6)">D4</text>
<text x="160.8" y="109.6" transform="rotate(-90 160.8 109.6)">D3</text>
<text x="163.2" y="109.6" transform="rotate(-90 163.2 109.6)">B4</text>
<text x="165.6" y="109.6" transform="rotate(-90 165.6 109.6)">B3</text>
<text x="209.8" y="108.7">2</text>
<text x="217" y="108.7">1</text>
<text x="31.5" y="117.1">10</text>
<text x="31.7" y="119.5">11</text>
<text x="32.6" y="114.7">9</text>
<text x="37.2" y="115.9">NSLEE</text>
<text x="37.2" y="118.3">LDOEN</text>
<text x="52.6" y="118.3">VPROPI</text>
<text x="56.1" y="115.9">VCP</text>
<text x="63.8" y="119.5">15</text>
<text x="63.8" y="117.1">16</text>
<text x="63.8" y="114.7">17</text>
<text x="150" y="117.8" transform="rotate(-90 150 117.8)">VDD</text>
<text x="152.4" y="117.6" transform="rotate(-90 152.4 117.6)">DCC</text>
<text x="154.8" y="118.5" transform="rotate(-90 154.8 118.5)">DEC4</text>
<text x="157.2" y="118.5" transform="rotate(-90 157.2 118.5)">DEC2</text>
<text x="159.6" y="117.1" transform="rotate(-90 159.6 117.1)">VSS</text>
<text x="162" y="117.1" transform="rotate(-90 162 117.1)">VSS</text>
<text x="164.4" y="117.1" transform="rotate(-90 164.4 117.1)">VSS</text>
<text x="166.7" y="117.1" transform="rotate(-90 166.7 117.1)">VSS</text>
<text x="37.2" y="120.6">SR</text>
<text x="48.3" y="123" transform="rotate(-90 48.3 123)">GND_2</text>
<text x="50.7" y="123" transform="rotate(-90 50.7 123)">GND_3</text>
<text x="51.4" y="120.6">LDOOUT</text>
<text x="53.3" y="123.1">LDOFB</text>
<text x="63.8" y="121.8">14</text>
<text x="90.2" y="120.4" transform="rotate(-90 90.2 120.4)">2</text>
<text x="132.9" y="123.1">B6</text>
<text x="133" y="125.4">B5</text>
<text x="139" y="124.2">DEC1</text>
<text x="172.3" y="124.2">XC2</text>
<text x="179.9" y="125.4">A1</text>
<text x="179.9" y="123.1">A2</text>
<text x="3.7" y="131.4">C</text>
<text x="47.1" y="128.7" transform="rotate(-90 47.1 128.7)">12</text>
<text x="49.4" y="128.6" transform="rotate(-90 49.4 128.6)">13</text>
<text x="75.8" y="130" transform="rotate(-90 75.8 130)">1</text>
<text x="132.8" y="130.2">D6</text>
<text x="132.9" y="127.8">D5</text>
<text x="139" y="126.7">P0.00/XL1</text>
<text x="139" y="129">P0.01/XL2</text>
<text x="139" y="131.4">P0.03/AIN1</text>
<text x="171.9" y="131.4">ANT</text>
<text x="172.5" y="129">VSS</text>
<text x="172.5" y="126.7">XC1</text>
<text x="179.9" y="127.8">C1</text>
<text x="179.9" y="130.2">E1</text>
<text x="254.1" y="128.4" transform="rotate(-90 254.1 128.4)">FEED</text>
<text x="274.3" y="131.4">C</text>
<text x="133.1" y="135">E6</text>
<text x="133.1" y="132.6">E5</text>
<text x="133.2" y="137.4">F6</text>
<text x="139" y="133.8">P0.04/AIN2</text>
<text x="139" y="136.2">P0.05/AIN3</text>
<text x="167.2" y="136.2">SWDCLK</text>
<text x="169.3" y="133.8">SWDIO</text>
<text x="179.9" y="135">G1</text>
<text x="179.9" y="132.6">F1</text>
<text x="179.9" y="137.4">F2</text>
<text x="75.8" y="142" transform="rotate(-90 75.8 142)">2</text>
<text x="83" y="139.5" transform="rotate(-90 83 139.5)">1</text>
<text x="133.1" y="139.8">E4</text>
<text x="133.1" y="142.2">E3</text>
<text x="139" y="138.6">P0.08</text>
<text x="139" y="141">VSS</text>
<text x="139" y="143.4">VSS</text>
<text x="164.2" y="138.6">P0.21/RESET</text>
<text x="171.4" y="141">P0.20</text>
<text x="179.9" y="139.8">G2</text>
<text x="75.8" y="149.1" transform="rotate(-90 75.8 149.1)">1</text>
<text x="83" y="146.8" transform="rotate(-90 83 146.8)">2</text>
<text x="150" y="150.6" transform="rotate(-90 150 150.6)">VDD</text>
<text x="152.4" y="150.6" transform="rotate(-90 152.4 150.6)">P0.11</text>
<text x="154.8" y="150.6" transform="rotate(-90 154.8 150.6)">P0.12</text>
<text x="157.2" y="150.6" transform="rotate(-90 157.2 150.6)">P0.14</text>
<text x="159.6" y="150.6" transform="rotate(-90 159.6 150.6)">P0.15</text>
<text x="162" y="150.6" transform="rotate(-90 162 150.6)">P0.16</text>
<text x="164.4" y="150.6" transform="rotate(-90 164.4 150.6)">P0.17</text>
<text x="166.7" y="150.6" transform="rotate(-90 166.7 150.6)">P0.18</text>
<text x="75.8" y="161.1" transform="rotate(-90 75.8 161.1)">2</text>
<text x="148.8" y="156.7" transform="rotate(-90 148.8 156.7)">G6</text>
<text x="151.2" y="156.3" transform="rotate(-90 151.2 156.3)">F5</text>
<text x="153.6" y="156.6" transform="rotate(-90 153.6 156.6)">G5</text>
<text x="156" y="156.4" transform="rotate(-90 156 156.4)">F4</text>
<text x="158.4" y="156.7" transform="rotate(-90 158.4 156.7)">G4</text>
<text x="160.8" y="156.6" transform="rotate(-90 160.8 156.6)">G3</text>
<text x="163.2" y="156.3" transform="rotate(-90 163.2 156.3)">F3</text>
<text x="165.6" y="156.5" transform="rotate(-90 165.6 156.5)">E2</text>
<text x="3.7" y="176.9">D</text>
<text x="158.8" y="176.9">Title</text>
<text x="274.2" y="176.9">D</text>
<text x="158.8" y="184.1">Size</text>
<text x="170.8" y="184.1">Project Number</text>
<text x="223.5" y="184.1">Revision</text>
<text x="158.8" y="191.3">Date: 3/8/2020</text>
<text x="223.5" y="191.3">Sheet 1</text>
<text x="233.3" y="191.3">of 1</text>
<text x="35.6" y="197.3">1</text>
<text x="104.3" y="197.3">2</text>
<text x="158.8" y="193.7">File:</text>
<text x="173.2" y="197.3">3</text>
<text x="223.5" y="193.7">Drawn By: RUBR</text>
<text x="241.9" y="197.3">4</text>
</g>
<g font-size="2.2" fill="#000080">
<text x="148.1" y="28.5">Debug LEDs</text>
<text x="28.4" y="33.3">BATT connector</text>
<text x="76.2" y="33.3">Switches LDO and Driver On</text>
<text x="155" y="33.9">D1</text>
<text x="219.9" y="30.9">Programming Port</text>
<text x="33.1" y="38.1">J1</text>
<text x="85.8" y="38.1">S1</text>
<text x="143" y="37.3">R1</text>
<text x="222.3" y="38.1">J2</text>
<text x="33.1" y="45.3">DF58-2P-1.2V_21_</text>
<text x="85.8" y="47.6">SSSS810701</text>
<text x="136.1" y="42.8">60R 1% 0201(0603)</text>
<text x="155" y="45.9">D2</text>
<text x="155" y="42.1">APG0603VGC-TT-5MAV</text>
<text x="143" y="49.3">R2</text>
<text x="222.3" y="52.4">DF58-4P-1.2V_21_</text>
<text x="136.1" y="54.8">137R 1% 0201(0603)</text>
<text x="155" y="54.1">APG0603SURC-TT</text>
<text x="42.7" y="74">Motor Drivers / LDO</text>
<text x="227.1" y="76.4">X1</text>
<text x="162" y="80">C8</text>
<text x="162" y="82.3">1.0µF</text>
<text x="227.1" y="85.9">ECS-320-10-48-CKY-TR</text>
<text x="52.3" y="90.7">U2</text>
<text x="52.3" y="93.1">DRV8850RGYR</text>
<text x="162" y="94.3">C6</text>
<text x="212.5" y="92.9">C2</text>
<text x="162" y="96.7">100pF</text>
<text x="212.5" y="100.5">16pF</text>
<text x="120.1" y="103.9">C4</text>
<text x="120.1" y="106.3">100nF</text>
<text x="135.6" y="103.9">C7</text>
<text x="135.6" y="106.3">4.7µF</text>
<text x="212.5" y="106">C1</text>
<text x="212.5" y="113.7">16pF</text>
<text x="80.6" y="117.1">C10</text>
<text x="80.6" y="119.5">100nF</text>
<text x="93.3" y="116.8">C11</text>
<text x="93.3" y="119.2">10uF</text>
<text x="99.7" y="114.7">C12</text>
<text x="99.7" y="117.1">100nF</text>
<text x="252.2" y="117.6">ANT</text>
<text x="245" y="124.2">W3008</text>
<text x="201.5" y="129.5">L1</text>
<text x="215.8" y="129.5">L2</text>
<text x="77.4" y="133.8">R3</text>
<text x="77.4" y="136.2">3kR</text>
<text x="201.5" y="133.3">2.2nH</text>
<text x="213.4" y="135">C3</text>
<text x="213.4" y="137.4">1.2pF</text>
<text x="215.8" y="133.3">3.3nH</text>
<text x="86.1" y="143.2">C13</text>
<text x="86.1" y="145.5">2.2uF</text>
<text x="77.4" y="153">R4</text>
<text x="77.4" y="155.4">1kR</text>
<text x="171.3" y="154.2">U1</text>
<text x="171.3" y="156.5">nRF52811-CAAA</text>
<text x="141.6" y="163.7">C5</text>
<text x="141.6" y="166.2">100nF</text>
<text x="164.8" y="193.7">MagnetoSkins.SchDoc</text>
</g>
<g font-size="2.2" fill="#800000">
<text x="18.8" y="40.5">VIN_CON</text>
<text x="66.7" y="40.5">VIN_CON</text>
<text x="128.9" y="38.1">VDD_nRF</text>
<text x="241.4" y="40.5">VDD_nRF</text>
<text x="52.4" y="47.6">GND</text>
<text x="66.7" y="42.8">VIN_SWITCH</text>
<text x="179.3" y="47.6">GND</text>
<text x="241.4" y="42.8">SWDIO</text>
<text x="241.4" y="45.3">SWDCLK</text>
<text x="241.4" y="47.6">GND</text>
<text x="102.7" y="52.4">GND</text>
<text x="128.9" y="50">P0.20</text>
<text x="179.3" y="59.6">GND</text>
<text x="210.4" y="54.8">GND</text>
<text x="212.8" y="76.4">GND</text>
<text x="212.7" y="81.2">XC1</text>
<text x="255.8" y="78.8">XC2</text>
<text x="40.4" y="88.3">GND</text>
<text x="11.6" y="100.3">MOTOR1</text>
<text x="118.2" y="99.1">DEC1</text>
<text x="129" y="96.7">VDD_nRF</text>
<text x="198.3" y="100.3">XC2</text>
<text x="11.6" y="105.1">P0.03/AIN1</text>
<text x="11.6" y="107.5">P0.05/AIN3</text>
<text x="73.9" y="102.7">MOTOR2</text>
<text x="97.8" y="105.1">VIN_CON</text>
<text x="153.6" y="104.4" transform="rotate(-90 153.6 104.4)">DEC4</text>
<text x="156" y="104.4" transform="rotate(-90 156 104.4)">DEC2</text>
<text x="11.6" y="109.9">P0.08</text>
<text x="11.6" y="112.3">p0.12</text>
<text x="198.3" y="112.3">XC1</text>
<text x="224.8" y="109.9">GND</text>
<text x="11.6" y="117.1">VIN_SWITCH</text>
<text x="185.2" y="125.4">XC1</text>
<text x="185.2" y="123.1">XC2</text>
<text x="26.1" y="131.4">GND</text>
<text x="78.7" y="126.7">VDD_nRF</text>
<text x="93.1" y="129">GND</text>
<text x="120.5" y="130.2">P0.03/AIN1</text>
<text x="222.3" y="130.2">RF</text>
<text x="246.2" y="131.4">RF</text>
<text x="120.5" y="137.4">P0.08</text>
<text x="120.5" y="135">P0.05/AIN3</text>
<text x="185.2" y="135">SWDCLK</text>
<text x="185.2" y="132.6">SWDIO</text>
<text x="257.1" y="135">GND</text>
<text x="47.6" y="141">GND</text>
<text x="185.2" y="139.8">P0.20</text>
<text x="135" y="156.5">VDD_nRF</text>
<text x="153.6" y="164.2" transform="rotate(-90 153.6 164.2)">P0.12</text>
<text x="158.4" y="164.2" transform="rotate(-90 158.4 164.2)">SDA</text>
<text x="160.8" y="164.2" transform="rotate(-90 160.8 164.2)">SCL</text>
<text x="76.3" y="172.1">GND</text>
</g>
</svg>
